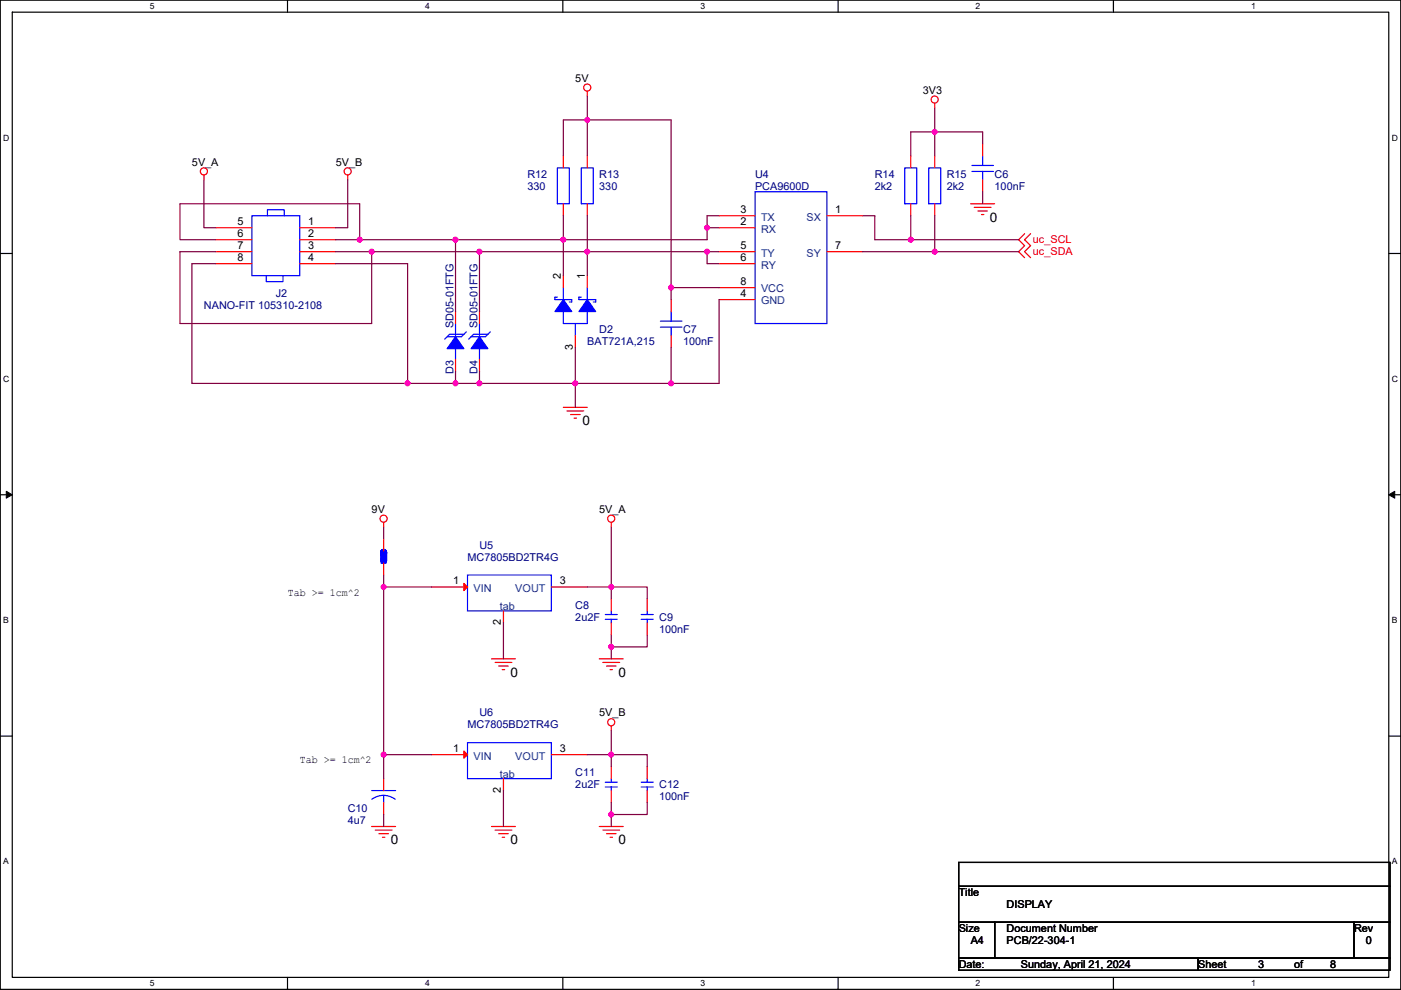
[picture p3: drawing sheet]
<svg xmlns="http://www.w3.org/2000/svg" width="297mm" height="210mm" viewBox="0 0 297 210" stroke-linecap="round" stroke-linejoin="round" font-family="sans-serif">
<path d="M.1 0h296.9v209.8h-296.9zM2.6 2.6h291.8v204.7h-291.8z" fill="none" stroke="#000" stroke-width=".25"/>
<g fill="#fff">
<path d="M31.8 .3h1v2h-1z"/>
<path d="M31.8 207.6h1v2h-1z"/>
</g>
<path d="M61 0v2.6M61 207.3v2.5" fill="none" stroke="#000" stroke-width=".25"/>
<g fill="#fff">
<path d="M90.1 .3h1v2h-1z"/>
<path d="M90.1 207.6h1v2h-1z"/>
</g>
<path d="M119.3 0v2.6M119.3 207.3v2.5" fill="none" stroke="#000" stroke-width=".25"/>
<g fill="#fff">
<path d="M148.5 .3h1v2h-1z"/>
<path d="M148.5 207.6h1v2h-1z"/>
</g>
<path d="M177.7 0v2.6M177.7 207.3v2.5" fill="none" stroke="#000" stroke-width=".25"/>
<g fill="#fff">
<path d="M206.9 .3h1v2h-1z"/>
<path d="M206.9 207.6h1v2h-1z"/>
</g>
<path d="M236.1 0v2.6M236.1 207.3v2.5" fill="none" stroke="#000" stroke-width=".25"/>
<g fill="#fff">
<path d="M265.2 .3h1v2h-1z"/>
<path d="M265.2 207.6h1v2h-1z"/>
<path d="M.7 28.2h1.3v2h-1.3z"/>
<path d="M295.1 28.2h1.3v2h-1.3z"/>
<path d="M.7 79.4h1.3v2h-1.3z"/>
<path d="M295.1 79.4h1.3v2h-1.3z"/>
</g>
<path d="M.1 53.8h2.5M294.4 53.8h2.6" fill="none" stroke="#000" stroke-width=".25"/>
<g fill="#fff">
<path d="M.7 130.5h1.2v2.1h-1.2z"/>
<path d="M295.1 130.5h1.2v2.1h-1.2z"/>
</g>
<path d="M.1 104.9h2.5M294.4 104.9h2.6" fill="none" stroke="#000" stroke-width=".25"/>
<path d="M1.3 104.2l1.3 .7-1.3 .8zM294.4 104.9l1.3-.7v1.5z" fill="#000" stroke="#000" stroke-width=".21"/>
<g fill="#fff">
<path d="M.7 181.7h1.2v2h-1.2z"/>
<path d="M295.1 181.7h1.2v2h-1.2z"/>
</g>
<path d="M.1 156.1h2.5M294.4 156.1h2.6M203.3 182.9h91.4v5.1h-91.4zM203.3 188h91.4v7.6h-91.4zM203.3 195.6h7.6v7.6h-7.6zM210.9 195.6h76.2v7.6h-76.2zM287.1 195.6h7.6v7.6h-7.6zM203.3 203.2h50.8v2.6h-50.8zM254.1 203.2h40.6v2.6h-40.6z" fill="none" stroke="#000" stroke-width=".25"/>
<g fill="none" stroke="#f00" stroke-width=".25">
<path d="M124.5 19.3v1.1M43.2 37.1v1M73.7 37.1v1M119.4 33.1v2.5M124.5 33.1v2.5M193.1 33.1v2.5M198.2 21.9v1M198.2 33.1v2.5M208.3 38.1v2.6M208.3 30.5v2.6M45.8 50.8h7.6M45.8 55.9h7.6"/>
<path d="M45.8 48.3h7.6M45.8 53.4h7.6M63.6 50.8h7.6M63.6 55.9h7.6M63.6 48.3h7.6M63.6 53.4h7.6M119.4 58.5v2.5M119.4 43.2v2.6M124.5 43.2v2.6M124.5 58.5v2.5M152.5 48.3h7.6M152.5 45.8h7.6"/>
<path d="M152.5 53.4h7.6M152.5 55.9h7.6M175.3 45.8h7.6M175.3 53.4h7.6M193.1 43.2v2.6M198.2 43.2v2.6M205.8 43.2h5.1M206.6 44h3.5M207.3 44.7h2.1M208.1 45.5h.5M217.2 49.6l-1.2 1.2 1.2 1.3-1.2 1.3 1.2 1.3M218.5 49.6l-1.3 1.2 1.3 1.3-1.3 1.3 1.3 1.3"/>
<path d="M96.6 76.2v2.6M96.6 66.1v2.5M101.7 76.2v2.6M101.7 66.1v2.5M122 71.2v2.5M142.3 71.2v2.5M142.3 63.5v2.6M152.5 63.5h7.6M152.5 61h7.6M119.4 86.4h5.1M120.2 87.2h3.6M121 87.9h2"/>
<path d="M121.7 88.7h.5M81.3 110.8v1M81.3 119.4v2.6M81.3 114.3v2.6M129.6 110.8v1M91.5 124.5h7.6M104.2 139.7h5.1M106.7 129.6v2.5M116.9 124.5h7.6M127.1 139.7h5M129.6 127v2.6M129.6 132.1v2.6"/>
<path d="M137.2 132.1v2.6M137.2 127v2.6M105 140.5h3.5M105.7 141.3h2.1M106.5 142h.5M127.8 140.5h3.6M128.6 141.3h2M129.3 142h.6M129.6 154v1M78.8 175.3h5.1M79.6 176.1h3.5M80.3 176.8h2.1"/>
<path d="M81.1 177.6h.5M81.3 165.1v2.6M81.3 170.2v2.6M91.5 160.1h7.6M104.2 175.3h5.1M105 176.1h3.5M105.7 176.8h2.1M106.5 177.6h.5M106.7 165.1v2.6M116.9 160.1h7.6M127.1 175.3h5M127.8 176.1h3.6"/>
<path d="M128.6 176.8h2M129.3 177.6h.6M129.6 162.6v2.5M129.6 167.7v2.5M137.2 167.7v2.5M137.2 162.6v2.5"/>
<circle cx="124.5" cy="18.6" r=".76"/>
<circle cx="43.2" cy="36.4" r=".76"/>
<circle cx="73.7" cy="36.4" r=".76"/>
<circle cx="198.2" cy="21.1" r=".76"/>
<circle cx="81.3" cy="110" r=".76"/>
<circle cx="129.6" cy="110" r=".76"/>
<circle cx="129.6" cy="153.2" r=".76"/>
</g>
<g fill="none" stroke="#00f" stroke-width=".25">
<path d="M118.2 35.6h2.5v7.6h-2.5zM123.3 35.6h2.5v7.6h-2.5zM191.8 35.6h2.6v7.6h-2.6zM196.9 35.6h2.6v7.6h-2.6zM206.1 36.4h4.5M206.1 35.1h4.5M208.3 33.1v2M208.3 36.4v1.7M53.4 45.8h10.2v12.7h-10.2zM56.4 58.5v1.2h3.6v-1.2M56.7 45.8v-1.3h3.6v1.3M160.1 40.7h15.2v27.9h-15.2z"/>
<path d="M96.6 73.7v2.5M96.6 68.6v2.6M98.4 70.9h-3.1l-1 1M98.9 70.4l-1 1h-3.1M101.7 73.7v2.5M101.7 68.6v2.6M103.4 70.9h-3l-1 1M103.9 70.4l-1 1h-3M118.2 63h-.5v.5h3.5v.6h-.5M119.4 61v2.5M122 68.6v2.6M123.3 63h-.6v.5h3.6v.6h-.5"/>
<path d="M124.5 66.1v2.5h-5.1v-2.5M124.5 61v2.5M140 69.4h4.6M140 68.1h4.6M142.3 66.1v2M142.3 69.4v1.8M99.1 122h17.8v7.6h-17.8zM128.3 130.3h2.6M128.3 131.4h2.6M129.6 131.4v.7M129.6 129.6v.7M136 131.4h2.5"/>
<path d="M136 130.3h2.5M137.2 129.6v.7M137.2 131.4v.7M99.1 157.5h17.8v7.6h-17.8zM78.8 167.7h5.1M81.3 168.7v1.5M83.8 169.5a4.1 4.1 0 0 0-5 0M128.3 165.9h2.6M128.3 166.9h2.6M129.6 166.9v.8M129.6 165.1v.8M136 166.9h2.5"/>
<path d="M136 165.9h2.5M137.2 165.1v.8M137.2 166.9v.8"/>
</g>
<g fill="#00f" stroke="#00f" stroke-width=".25">
<path d="M80.8 118.7v.7h1v-.7z" fill-rule="evenodd"/>
<path d="M80.8 116.9v.7h1v-.7z" fill-rule="evenodd"/>
<path d="M96.6 71.4l1.8 2.6h-3.6z" fill-rule="evenodd"/>
<path d="M119.4 63.5l1.8 2.6h-3.5z" fill-rule="evenodd"/>
<path d="M124.5 63.5l1.8 2.6h-3.6z" fill-rule="evenodd"/>
<path d="M101.7 71.4l1.7 2.6h-3.5z" fill-rule="evenodd"/>
</g>
<path d="M81.3 118.9v-1.8M81.3 117.1h.1" fill="none" stroke="#00f" stroke-width="1.5" stroke-dasharray="3 3"/>
<g fill="#f00" stroke="#f00" stroke-width=".25">
<path d="M98.4 159.3l.7 .8-.7 .7z"/>
<path d="M98.4 123.7l.7 .8-.7 .8z"/>
</g>
<g fill="none" stroke="#800040" stroke-width=".25">
<path d="M43.2 38.1v10.2h2.6M73.7 38.1v10.2h-2.5M124.5 25.4h-5.1v7.7M124.5 25.4v7.7M124.5 20.4v5M124.5 25.4h17.8v35.6M198.2 28h10.1v2.5M198.2 28h-5.1v5.1M198.2 22.9v5.1M198.2 28v5.1M45.8 55.9h-5.1v25.4h45.7M45.8 50.8h-7.6v-7.6h38.1v7.6"/>
<path d="M71.2 50.8h5.1M71.2 55.9h15.2v25.4M71.2 53.4h7.6M76.3 50.8h20.3M78.8 53.4h22.9M78.8 53.4v15.2h-40.6v-15.2h7.6M96.6 50.8h22.8M96.6 50.8v15.3M101.7 53.4h22.8M101.7 53.4v12.7M119.4 45.8v5M119.4 50.8v7.7"/>
<path d="M124.5 45.8v7.6M124.5 53.4h25.4M124.5 53.4v5.1M149.9 48.3v2.5h-30.5M149.9 53.4v2.5h2.6M149.9 48.3h2.6M149.9 53.4h2.6M152.5 45.8h-2.6v2.5M182.9 53.4h15.3M182.9 45.8h2.6v5h7.6M193.1 45.8v5M193.1 50.8h22.9"/>
<path d="M198.2 45.8v7.6M198.2 53.4h17.8M208.3 40.7v2.5M96.6 78.8v2.5M101.7 78.8v2.5M122 73.7v7.6M142.3 73.7v7.6M142.3 61v2.5M142.3 61h10.2M152.5 63.5v17.8h-10.2M86.4 81.3h10.2M96.6 81.3h5.1"/>
<path d="M101.7 81.3h20.3M122 81.3v5.1M122 81.3h20.3M81.3 111.8v2.5M129.6 111.8v12.7M81.3 124.5v35.6M81.3 122v2.5M81.3 124.5h10.2M106.7 132.1v7.6M124.5 124.5h5.1M129.6 124.5v2.5M129.6 134.7v2.5"/>
<path d="M129.6 124.5h7.6v2.5M137.2 134.7v2.5h-7.6v2.5M129.6 155v5.1M81.3 172.8v2.5M81.3 160.1v5M81.3 160.1h10.2M106.7 167.7v7.6M124.5 160.1h5.1M129.6 170.2v2.6M129.6 160.1v2.5M129.6 160.1h7.6v2.5M137.2 170.2v2.6h-7.6v2.5"/>
</g>
<g fill="#f0f" stroke="#f0f" stroke-width=".25">
<circle cx="124.5" cy="25.4" r=".5"/>
<circle cx="149.9" cy="48.3" r=".5"/>
<circle cx="119.4" cy="50.8" r=".5"/>
<circle cx="193.1" cy="50.8" r=".5"/>
<circle cx="101.6" cy="53.4" r=".5"/>
<circle cx="124.5" cy="53.4" r=".5"/>
<circle cx="149.9" cy="53.4" r=".5"/>
<circle cx="198.2" cy="53.4" r=".5"/>
<circle cx="142.3" cy="61" r=".5"/>
<circle cx="96.6" cy="81.3" r=".5"/>
<circle cx="198.2" cy="28" r=".5"/>
<circle cx="122" cy="81.3" r=".5"/>
<circle cx="101.6" cy="81.3" r=".5"/>
<circle cx="142.3" cy="81.3" r=".5"/>
<circle cx="86.4" cy="81.3" r=".5"/>
<circle cx="96.6" cy="50.8" r=".5"/>
<circle cx="76.2" cy="50.8" r=".5"/>
<circle cx="78.8" cy="53.4" r=".5"/>
<circle cx="129.6" cy="137.2" r=".5"/>
<circle cx="129.6" cy="160" r=".5"/>
<circle cx="129.6" cy="172.7" r=".5"/>
<circle cx="81.3" cy="160" r=".5"/>
<circle cx="81.3" cy="124.5" r=".5"/>
<circle cx="129.6" cy="124.5" r=".5"/>
</g>
<g font-size="2.8">
<text x="209.9" y="47">0</text>
<text x="123.5" y="90.2">0</text>
<text x="108.3" y="143.5">0</text>
<text x="131.1" y="143.5">0</text>
<text x="82.9" y="179.1">0</text>
<text x="108.3" y="179.1">0</text>
<text x="131.1" y="179.1">0</text>
</g>
<g font-size="2.3">
<text x="122" y="17.3">5V</text>
<text x="195.6" y="19.9">3V3</text>
<text x="40.7" y="35.1">5V_A</text>
<text x="71.2" y="35.1">5V_B</text>
<text x="50.4" y="47.8">5</text>
<text x="65.3" y="47.8">1</text>
<text x="157" y="47.8">2</text>
<text x="157" y="45.2">3</text>
<text x="177.1" y="45.2">1</text>
<text x="50.4" y="50.3">6</text>
<text x="50.4" y="52.9">7</text>
<text x="65.3" y="50.3">2</text>
<text x="65.3" y="52.9">3</text>
<text x="157" y="52.9">5</text>
<text x="177.1" y="52.9">7</text>
<text x="50.4" y="55.4">8</text>
<text x="65.3" y="55.4">4</text>
<text x="118.9" y="59.2" transform="rotate(-90 118.9 59.2)">2</text>
<text x="124" y="59.2" transform="rotate(-90 124 59.2)">1</text>
<text x="157" y="55.4">6</text>
<text x="157" y="63">4</text>
<text x="157" y="60.5">8</text>
<text x="121.5" y="74.2" transform="rotate(-90 121.5 74.2)">3</text>
<text x="78.8" y="108.8">9V</text>
<text x="127.1" y="108.8">5V_A</text>
<text x="96.1" y="124">1</text>
<text x="118.7" y="124">3</text>
<text x="61" y="126.3">Tab &gt;= 1cm^2</text>
<text x="106.2" y="132.7" transform="rotate(-90 106.2 132.7)">2</text>
<text x="127.1" y="152">5V_B</text>
<text x="63.6" y="161.9">Tab &gt;= 1cm^2</text>
<text x="96.1" y="159.5">1</text>
<text x="118.7" y="159.5">3</text>
<text x="106.2" y="168.2" transform="rotate(-90 106.2 168.2)">2</text>
<text x="203.3" y="190.1">Title</text>
<text x="203.3" y="197.7">Size</text>
<text x="213.4" y="197.7">Document Number</text>
<text x="213.4" y="192.6">DISPLAY</text>
<text x="287.1" y="197.7">Rev</text>
<text x="205.8" y="200.2">A4</text>
<text x="213.4" y="200.2">PCB/22-304-1</text>
<text x="289.6" y="200.2">0</text>
<text x="203.3" y="205.3">Date:</text>
<text x="216.5" y="205.3">Sunday, April 21, 2024</text>
<text x="254.1" y="205.3">Sheet</text>
<text x="266.8" y="205.3">3</text>
<text x="274.4" y="205.3">of</text>
<text x="282" y="205.3">8</text>
</g>
<g font-size="2.3" fill="#000080">
<text x="111.8" y="37.7">R12</text>
<text x="111.8" y="40.2">330</text>
<text x="127.1" y="37.7">R13</text>
<text x="127.1" y="40.2">330</text>
<text x="160.1" y="37.7">U4</text>
<text x="160.1" y="40.2">PCA9600D</text>
<text x="185.5" y="37.7">R14</text>
<text x="185.5" y="40.2">2k2</text>
<text x="200.7" y="37.7">R15</text>
<text x="200.7" y="40.2">2k2</text>
<text x="210.9" y="37.7">C6</text>
<text x="210.9" y="40.2">100nF</text>
<text x="43.2" y="65.6">NANO-FIT 105310-2108</text>
<text x="58.5" y="63.1">J2</text>
<text x="96.2" y="69.6" transform="rotate(-90 96.2 69.6)">SD05-01FTG</text>
<text x="101.2" y="69.6" transform="rotate(-90 101.2 69.6)">SD05-01FTG</text>
<text x="127.1" y="70.7">D2</text>
<text x="144.8" y="70.7">C7</text>
<text x="124.5" y="73.2">BAT721A,215</text>
<text x="144.8" y="73.2">100nF</text>
<text x="96.2" y="79.3" transform="rotate(-90 96.2 79.3)">D3</text>
<text x="101.2" y="79.3" transform="rotate(-90 101.2 79.3)">D4</text>
<text x="99.1" y="118.9">MC7805BD2TR4G</text>
<text x="101.7" y="116.4">U5</text>
<text x="122" y="129.1">C8</text>
<text x="122" y="131.6">2u2F</text>
<text x="139.8" y="131.6">C9</text>
<text x="139.8" y="134.2">100nF</text>
<text x="99.1" y="154.5">MC7805BD2TR4G</text>
<text x="101.7" y="152">U6</text>
<text x="122" y="164.7">C11</text>
<text x="122" y="167.2">2u2F</text>
<text x="139.8" y="167.2">C12</text>
<text x="73.7" y="172.3">C10</text>
<text x="139.8" y="169.7">100nF</text>
<text x="73.7" y="174.8">4u7</text>
</g>
<g font-size="2.3" fill="#004080">
<text x="161.4" y="46.8">TX</text>
<text x="171" y="46.8">SX</text>
<text x="161.4" y="49.3">RX</text>
<text x="161.4" y="54.4">TY</text>
<text x="161.4" y="57">RY</text>
<text x="171" y="54.4">SY</text>
<text x="161.4" y="64.6">GND</text>
<text x="161.4" y="62">VCC</text>
<text x="100.4" y="125.5">VIN</text>
<text x="109.3" y="125.5">VOUT</text>
<text x="106" y="129.3">tab</text>
<text x="100.4" y="161.1">VIN</text>
<text x="109.3" y="161.1">VOUT</text>
<text x="106" y="164.9">tab</text>
</g>
<g font-size="2.3" fill="#f00">
<text x="219" y="51.6">uc_SCL</text>
<text x="219" y="54.2">uc_SDA</text>
</g>
<g font-size="1.8">
<text x="31.8" y="1.9">5</text>
<text x="90.1" y="1.9">4</text>
<text x="148.5" y="1.9">3</text>
<text x="206.9" y="1.9">2</text>
<text x="265.2" y="1.9">1</text>
<text x=".7" y="29.8">D</text>
<text x="295.1" y="29.8">D</text>
<text x=".7" y="81">C</text>
<text x="295.1" y="81">C</text>
<text x=".7" y="132.2">B</text>
<text x="295.1" y="132.2">B</text>
<text x=".7" y="183.3">A</text>
<text x="295.1" y="183.3">A</text>
<text x="31.8" y="209.2">5</text>
<text x="90.1" y="209.2">4</text>
<text x="148.5" y="209.2">3</text>
<text x="206.9" y="209.2">2</text>
<text x="265.2" y="209.2">1</text>
</g>
</svg>
